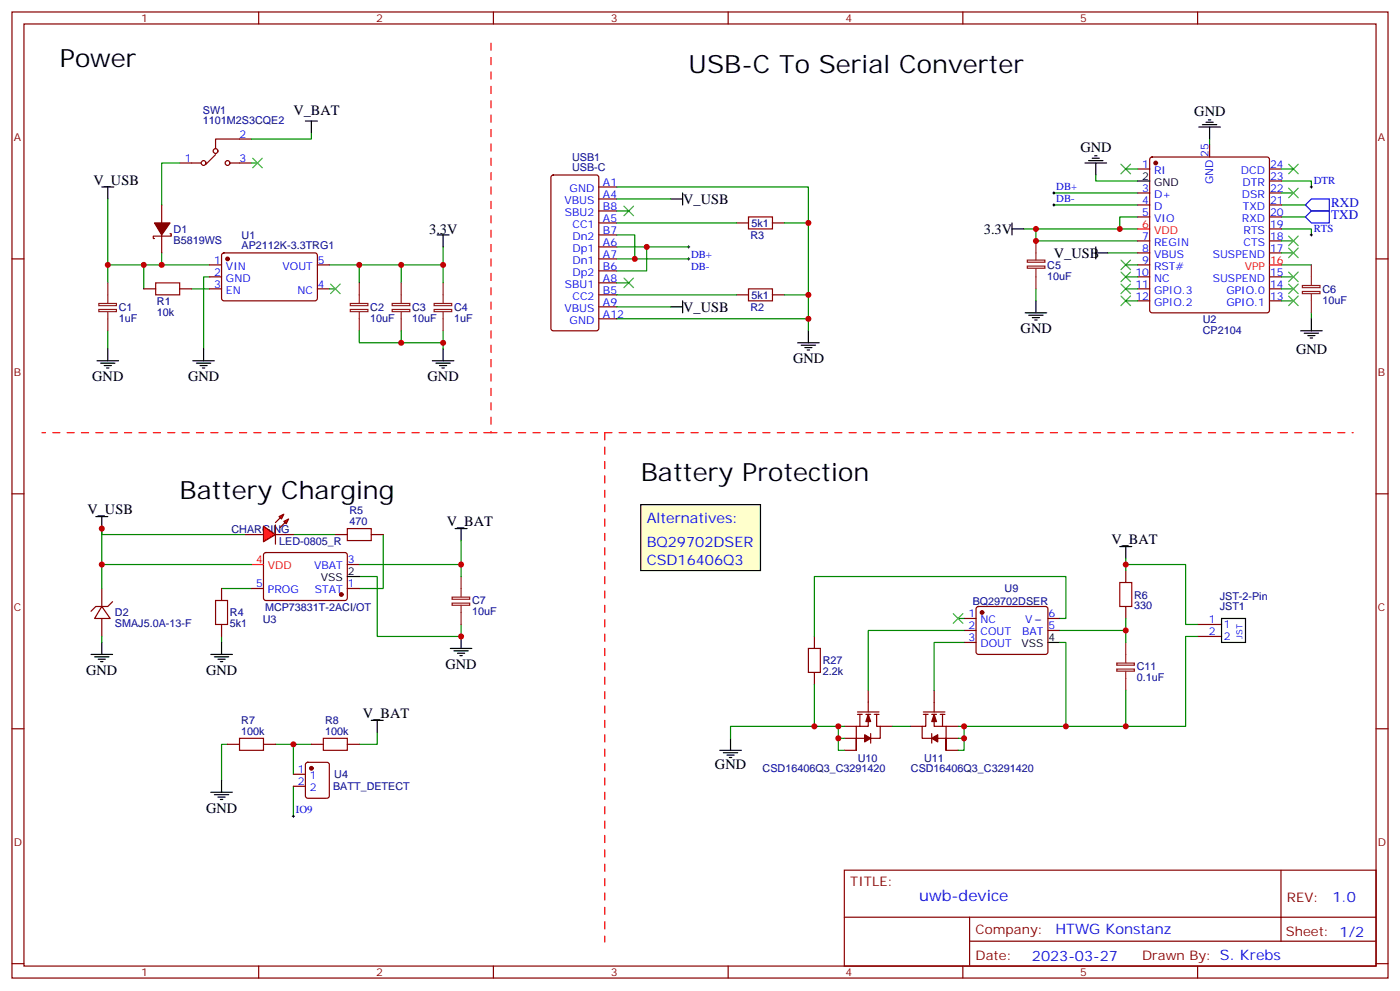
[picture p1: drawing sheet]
<svg xmlns="http://www.w3.org/2000/svg" width="412mm" height="292mm" viewBox="0 0 412 292" stroke-linecap="round" stroke-linejoin="round" font-family="sans-serif">
<g fill="none" stroke="#870000" stroke-width=".35">
<path d="M3.5 3.5h405.4v284.4h-405.4zM7.1 7.1h398.2v277.2h-398.2zM76.2 3.5v3.6M145.3 3.5v3.6M214.5 3.5v3.6M283.6 3.5v3.6M352.8 3.5v3.6M3.5 76.2h3.6M47.6 60.3v5.3M47.6 69.1v5.3M50.1 68.8h.3v.7h-5.2v.7h.3M61.7 78h3.6"/>
<path d="M65.5 74.6l.5-.2 27.1 .1 .4 .6-.1 13-.6 .4h-27.1l-.4-.7v-12.7zM93.5 78h3.5M405.3 76.2h3.6M42.3 85h3.6M52.9 85h3.5M61.7 85h3.6M61.7 81.5h3.6M93.5 85h3.5M3.5 145.3h3.6M98.8 157.3h3.5M109.4 157.3h3.5M405.3 145.3h3.6"/>
<path d="M65.3 173.2v3.5M65.3 183.8v3.5M352.8 183.8h7M352.8 187.3h7M3.5 214.5h3.6M67 219.1h3.6M77.6 219.1h3.5M91.7 219.1h3.5M102.3 219.1h3.5M405.3 214.5h3.6M86.4 227.9h3.6M86.4 231.4h3.6"/>
<path d="M90.2 224.6l.5-.2h5.6l.7 .4v9.4l-.4 .7h-5.9l-.7-.4v-9.4zM248.7 256.1h156.6v28.2h-156.6zM377.3 256.1v20.9M248.7 270h156.5M285.6 277h119.6M285.6 270v14.1M3.5 283.6h3.6M76.2 284.3v3.6M145.3 284.3v3.6M214.5 284.3v3.6M283.6 284.3v3.6M352.8 284.3v3.6"/>
<path d="M405.3 283.6h3.6"/>
</g>
<g fill="none" stroke="#008700" stroke-width=".35">
<path d="M31.7 58.6v19.4h30M310.4 56.8h24.7M31.7 78v5.3M42.3 78v7M47.6 74.4v3.6M97 78h8.8v5.3M105.8 78h12.4v5.3M130.5 72.7v5.3h-12.3M310.4 60.3h24.7M31.7 97.4v5.3M56.4 85h5.3M61.7 81.5h-1.7v21.2"/>
<path d="M130.5 97.4v5.3M30 155.6v1.7h42.3M86.4 157.3h12.4M112.9 157.3v15.9h-7.1M65.3 173.2h8.8M105.8 169.7h5.3v17.6h24.7v-3.5M65.3 187.3v1.8M67 219.1h-1.7v10.6M81.1 219.1h10.6M86.4 219.1v8.8M111.1 215.5v3.6h-5.3M86.4 231.4v8.8"/>
</g>
<path d="M310.1 56.8h.7M310.4 56.4v.7M310.4 60v.7M310.1 60.3h.7M86.4 239.9v.7M86.1 240.2h.7" fill="none" stroke="#000" stroke-width=".29"/>
<g fill="none" stroke="#000" stroke-width=".35">
<path d="M90 35.6h3.5M91.7 35.6v3.6M30 55h3.5M31.7 55v3.6M128.8 69.1h3.5M130.5 69.1v3.6M28.6 106.2h6.3M29.6 106.9h4.3M30.7 107.6h2.1M31.4 108.3h.7M31.7 102.7v3.5M56.8 106.2h6.3"/>
<path d="M57.9 106.9h4.2M58.9 107.6h2.1M59.6 108.3h.7M60 102.7v3.5M127.4 106.2h6.3M128.4 106.9h4.2M129.5 107.6h2.1M130.2 108.3h.7M130.5 102.7v3.5M134.1 155.6h3.5M135.8 155.6v3.5M62.1 192.6h6.3"/>
<path d="M63.1 193.3h4.3M64.2 194h2.1M64.9 194.7h.7M65.3 189.1v3.5M132.6 190.9h6.4M133.7 191.6h4.2M134.8 192.3h2.1M135.5 193h.7M135.8 187.3v3.6M359.8 182h7.1v7.1h-7.1zM109.4 212h3.5M111.1 212v3.5"/>
<path d="M62.1 233.2h6.3M63.1 233.9h4.3M64.2 234.6h2.1M64.9 235.3h.7M65.3 229.7v3.5"/>
</g>
<g fill="none" stroke="#8c2424" stroke-width=".35">
<path d="M29.1 89.3h5.2v.7h-5.2zM29.1 91.1h5.2v.6h-5.2zM31.7 83.3v6M31.7 91.7v5.7M103.2 89.3h5.2v.7h-5.2zM103.2 91.1h5.2v.6h-5.2zM105.8 83.3v6M105.8 91.7v5.7M115.5 89.3h5.2v.7h-5.2zM115.5 91.1h5.2v.6h-5.2zM118.2 83.3v6M118.2 91.7v5.7"/>
<path d="M127.9 89.3h5.2v.7h-5.2zM127.9 91.1h5.2v.6h-5.2zM130.5 83.3v6M130.5 91.7v5.7M133.2 175.8h5.2v.6h-5.2zM133.2 177.5h5.2v.7h-5.2zM135.8 169.7v6M135.8 178.2v5.6"/>
</g>
<g fill="#870000" stroke="#870000" stroke-width=".35">
<path d="M45.5 65.6h4.6l-2.5 3.5z"/>
<circle cx="67" cy="76.2" r=".53"/>
<circle cx="91.7" cy="226.1" r=".53"/>
</g>
<path d="M45.9 83.3h7v3.5h-7zM102.3 155.6h7.1v3.5h-7.1zM63.5 176.7h3.5v7.1h-3.5zM70.6 217.3h7v3.5h-7zM95.2 217.3h7.1v3.5h-7.1z" fill="none" stroke="#a10000" stroke-width=".35"/>
<g fill="#f00" stroke="#870000" stroke-width=".35">
<path d="M77.6 154.9l3.5 2.4-3.5 2.2z"/>
<path d="M81.1 154.5v5.7z"/>
</g>
<g fill="#870000" stroke="#870000" stroke-width=".35">
<path d="M82.5 152.4l-1.4 1.4z"/>
<path d="M82.5 155.2l1.5-1.4z"/>
</g>
<g fill="#f00" stroke="#870000" stroke-width=".35">
<path d="M82.2 152l1.4-.7-.7 1.5z"/>
<path d="M83.6 153.5l1.4-.7-.7 1.4z"/>
</g>
<g fill="none" stroke="#870000" stroke-width=".35">
<path d="M52.9 48h6.4M63.5 45.5l-2.8 2.8M67.7 48h6.4M74.1 40.9h-10.6v2.8M162.5 51.7l.5-.2h12.7l.6 .4 .1 44.8-.5 .6-12.9 .1-.7-.5v-44.7zM176.4 55h5.3M176.4 58.6h5.3M335.1 49.7h3.6M335.1 56.8h3.6M338.9 46.4l.5-.2h33.8l.5 .2 .2 .5v44.5l-.2 .5-.5 .2h-33.8l-.5-.3-.2-.4v-44.5zM356.3 42.7v3.5M373.9 49.7h3.6"/>
<path d="M373.9 56.8h3.6M373.9 53.3h3.6M176.4 65.6h5.3M176.4 72.7h5.3M176.4 76.2h5.3M176.4 62.1h5.3M176.4 69.1h5.3M176.4 79.7h5.3M217 65.6h3.5M227.5 65.6h3.6M335.1 60.3h3.6M335.1 63.9h3.6"/>
<path d="M335.1 70.9h3.6M335.1 74.4h3.6M335.1 78h3.6M373.9 60.3h3.6M373.9 63.9h3.6M373.9 70.9h3.6M373.9 74.4h3.6M373.9 67.4h3.6M176.4 86.8h5.3M176.4 83.3h5.3M176.4 90.3h5.3M176.4 93.8h5.3"/>
<path d="M217 86.8h3.5M227.5 86.8h3.6M335.1 81.5h3.6M335.1 85h3.6M335.1 88.5h3.6M373.9 81.5h3.6M373.9 85h3.6M373.9 88.5h3.6M72.3 157.3h5.3M81.1 157.3h5.3M30 178.5l2.5 3.5h-4.6zM30 173.2v5.3"/>
<path d="M33.2 177.1l-1.5 1.4h-3.5l-1.4 1.4M74.1 173.2h3.5M77.8 162.8l.5-.2 23.6 .1 .4 .6-.1 13-.6 .4h-23.6l-.4-.7v-12.7zM102.3 173.2h3.5M102.3 166.2h3.5M287.7 178.7l.5-.2 20 .1 .5 .6-.1 13-.6 .4h-20.1l-.4-.7v-12.7zM331.6 167.9v3.5M331.6 178.5v3.5M30 182v5.3M239.9 187.3v3.6M239.9 197.9v3.5M284 182h3.5"/>
<path d="M284 185.6h3.5M284 189.1h3.5M308.7 182h3.5M308.7 185.6h3.5M248.7 217.3h3.5M248.7 213.8h3.5M252.6 209.5h6.3M252.6 210.3h1.4M253.3 210.3v3.5M255.1 210.3h1.4M255.8 210.3v3.5h-3.6v7v-3.5h2.5M255.8 203.2v6.3"/>
<path d="M256.5 215.9v2.8M257.5 210.3h1.4M258.2 210.3v3.5h1.1v3.5h-2.8M259.3 213.8h3.5M268.1 213.8h3.5M272 209.5h6.3M272 210.3h1.4M272.7 210.3v3.5h-1.1v3.5h2.9M274.5 215.9v2.8M274.5 210.3h1.4M275.2 210.3v3.5h3.5v7v-3.5h-2.5M275.2 203.2v6.3"/>
<path d="M276.9 210.3h1.4M277.6 210.3v3.5M278.7 217.3h3.5M278.7 213.8h3.5M248.7 220.8h3.5M278.7 220.8h3.5"/>
<circle cx="60" cy="48" r=".71"/>
<circle cx="63.5" cy="44.4" r=".71"/>
<circle cx="67" cy="48" r=".71"/>
</g>
<g fill="#870000" stroke="#870000" stroke-width=".35">
<path d="M255.8 210.3l.7 2.1h-1.4z"/>
<path d="M254.7 216.3l1.8 1-1.8 1.1z"/>
<path d="M275.2 210.3l.7 2.1h-1.4z"/>
<path d="M274.5 217.3l1.7-1v2.1z"/>
<circle cx="100.5" cy="175" r=".53"/>
<circle cx="340.4" cy="48" r=".53"/>
<circle cx="289.3" cy="180.3" r=".53"/>
</g>
<g fill="none" stroke="#000" stroke-width=".35">
<path d="M353.1 37.4h6.4M354.2 36.7h4.2M355.2 36h2.2M356 35.3h.7M356.3 37.4v3.5M197.6 58.6h3.5M201.1 56.8v3.5M319.6 48h6.4M320.7 47.3h4.2M321.7 46.6h2.1M322.4 45.9h.7M322.8 48v3.5"/>
<path d="M335.1 53.3h3.6M298.1 67.4h3.5M298.1 65.6v3.5M322.8 74.4h3.5M322.8 72.7v3.5M197.6 90.3h3.5M201.1 88.5v3.6M238.1 97.4v3.5M302 92.1h6.3M303 92.8h4.3M304.1 93.5h2.1M304.8 94.2h.7"/>
<path d="M305.2 88.5v3.6M383.1 97.4h6.4M384.2 98.1h4.2M385.2 98.8h2.1M385.9 99.5h.7M386.3 93.8v3.6M234.9 100.9h6.4M236 101.6h4.2M237.1 102.3h2.1M237.8 103h.7M28.2 152h3.5M30 152v3.6"/>
<path d="M102.3 169.7h3.5M329.8 160.9h3.6M331.6 160.9v3.5M26.8 192.6h6.4M27.9 193.3h4.2M28.9 194h2.1M29.6 194.7h.7M30 189.1v3.5M308.7 189.1h3.5M215.2 217.3v3.5M212 220.8h6.4M213.1 221.5h4.2"/>
<path d="M214.1 222.2h2.2M214.8 223h.7"/>
</g>
<path d="M335.1 67.4h3.6M373.9 78h3.6M74.1 166.2h3.5" fill="none" stroke="#f00" stroke-width=".35"/>
<path d="M144.6 12.7v114.7h254M144.6 127.4h-132.3M178.2 127.4v149.9" fill="none" stroke="#f00" stroke-width=".35" stroke-dasharray="2.1 2.1"/>
<g fill="none" stroke="#008700" stroke-width=".35">
<path d="M91.7 39.2v1.7h-17.6M52.9 48h-5.3v12.3M74.1 48h1.7M181.7 55h56.4v42.4M181.7 58.6h15.9M322.8 51.5v1.8h12.3M331.6 49.7h3.5M356.3 40.9v1.8M377.5 53.3h8.8v1.7M377.5 49.7h3.5M377.5 56.8h3.5M130.5 78v5.3"/>
<path d="M181.7 69.1h5.3v7.1M181.7 72.7h21.1M181.7 76.2h21.1M181.7 65.6h35.3M181.7 62.1h3.5M190.5 72.7v7h-8.8M231.1 65.6h7M301.6 67.4h3.6M326.3 74.4h8.8M331.6 78h3.5M335.1 63.9h-5.3v3.5M335.1 67.4h-29.9v3.5h29.9"/>
<path d="M377.5 67.4h8.8v1.7M377.5 63.9h7M377.5 60.3h7M377.5 78h8.8M377.5 74.4h3.5M377.5 70.9h3.5M97 85h1.8M105.8 97.4v3.5h12.4M118.2 97.4v3.5h12.3M181.7 86.8h35.3M181.7 90.3h15.9M181.7 93.8h56.4"/>
<path d="M181.7 83.3h3.5M231.1 86.8h7M305.2 85v3.5M331.6 85h3.5M331.6 81.5h3.5M331.6 88.5h3.5M377.5 85h3.5M377.5 81.5h3.5M377.5 88.5h3.5M386.3 92.1v1.7M30 155.6v10.6h44.1M135.8 159.1v7.1h-30"/>
<path d="M30 166.2v7M135.8 166.2v3.5M331.6 166.2h17.6v17.6h3.6M331.6 164.4v3.5M30 187.3v1.8M282.2 182h1.8M284 189.1h-8.8v14.1M284 185.6h-28.2v17.6M312.2 182h1.8v-12.3h-74.1v17.6M312.2 189.1h1.8v24.7M331.6 182v3.6h-19.4M331.6 185.6v3.5"/>
<path d="M352.8 187.3h-3.6v26.5h-17.6v-10.6M239.9 201.4v12.4h8.8M239.9 213.8h-24.7v3.5M246.9 213.8v7h1.8M246.9 217.3h1.8M262.8 213.8h5.3M282.2 213.8h49.4M282.2 217.3h1.8M284 213.8v7h-1.8"/>
</g>
<path d="M384.5 60.3l1.8-1.7h5.3v3.5h-5.3zM384.5 63.9l1.8-1.8h5.3v3.5h-5.3z" fill="none" stroke="#00f" stroke-width=".35"/>
<path d="M302.6 78.3h5.2v.7h-5.2zM302.6 76.6h5.2v.6h-5.2zM305.2 70.9v5.7M305.2 79v6M386.3 78v6M383.6 84h5.2v.7h-5.2zM383.6 85.8h5.2v.6h-5.2zM386.3 86.4v5.7M329 195.2h5.2v.6h-5.2zM329 196.9h5.2v.7h-5.2zM331.6 189.1v6M331.6 197.6v5.6" fill="none" stroke="#8c2424" stroke-width=".35"/>
<path d="M385.9 55h.7M386.3 54.7v.7M202.5 72.7h.7M202.5 76.2h.7M202.8 72.3v.7M202.8 75.8v.8M385.9 69.1h.7M386.3 68.8v.7" fill="none" stroke="#000" stroke-width=".29"/>
<path d="M220.5 63.9h7v3.5h-7zM220.5 85h7v3.5h-7zM329.8 171.4h3.6v7.1h-3.6zM238.1 190.9h3.6v7h-3.6z" fill="none" stroke="#a10000" stroke-width=".35"/>
<g fill="none" stroke="#3c3" stroke-width=".35">
<path d="M74.4 46.6l2.9 2.8M77.3 46.6l-2.9 2.8M330.2 48.3l2.8 2.9M333 48.3l-2.8 2.9M379.6 48.3l2.8 2.9M379.6 55.4l2.8 2.8M382.4 48.3l-2.8 2.9M382.4 55.4l-2.8 2.8M183.8 60.7l2.8 2.8M186.6 60.7l-2.8 2.8M330.2 76.6l2.8 2.8M333 76.6l-2.8 2.8"/>
<path d="M379.6 69.5l2.8 2.8M379.6 73l2.8 2.8M382.4 69.5l-2.8 2.8M382.4 73l-2.8 2.8M97.4 83.6l2.8 2.8M100.2 83.6l-2.8 2.8M183.8 81.8l2.8 2.9M186.6 81.8l-2.8 2.9M330.2 80.1l2.8 2.8M330.2 83.6l2.8 2.8M330.2 87.1l2.8 2.9M333 80.1l-2.8 2.8"/>
<path d="M333 83.6l-2.8 2.8M333 87.1l-2.8 2.9M379.6 80.1l2.8 2.8M379.6 83.6l2.8 2.8M379.6 87.1l2.8 2.9M382.4 80.1l-2.8 2.8M382.4 83.6l-2.8 2.8M382.4 87.1l-2.8 2.9M280.8 180.6l2.8 2.8M283.6 180.6l-2.8 2.8"/>
</g>
<path d="M188.7 148.5h35.3v19.4h-35.3z" fill="#ffc" stroke="#000" stroke-width=".35"/>
<g fill="#c00">
<circle cx="31.8" cy="78" r=".88"/>
<circle cx="42.3" cy="78" r=".88"/>
<circle cx="47.6" cy="78" r=".88"/>
<circle cx="118.2" cy="78" r=".88"/>
<circle cx="105.8" cy="78" r=".88"/>
<circle cx="86.4" cy="219.1" r=".88"/>
<circle cx="305.2" cy="67.4" r=".88"/>
<circle cx="329.8" cy="67.4" r=".88"/>
<circle cx="305.2" cy="70.9" r=".88"/>
<circle cx="30" cy="155.6" r=".88"/>
<circle cx="30" cy="166.2" r=".88"/>
<circle cx="135.8" cy="166.2" r=".88"/>
<circle cx="135.8" cy="187.3" r=".88"/>
<circle cx="246.9" cy="213.8" r=".88"/>
<circle cx="246.9" cy="217.3" r=".88"/>
<circle cx="331.6" cy="185.6" r=".88"/>
<circle cx="284" cy="217.3" r=".88"/>
<circle cx="331.6" cy="166.2" r=".88"/>
<circle cx="130.5" cy="78" r=".88"/>
<circle cx="130.5" cy="100.9" r=".88"/>
<circle cx="118.2" cy="100.9" r=".88"/>
<circle cx="239.9" cy="213.8" r=".88"/>
<circle cx="331.6" cy="213.8" r=".88"/>
<circle cx="284" cy="213.8" r=".88"/>
<circle cx="314" cy="213.8" r=".88"/>
<circle cx="190.5" cy="72.7" r=".88"/>
<circle cx="187" cy="76.2" r=".88"/>
<circle cx="238.1" cy="65.6" r=".88"/>
<circle cx="238.1" cy="86.8" r=".88"/>
<circle cx="238.1" cy="93.8" r=".88"/>
</g>
<g font-size="7.4">
<text x="17.6" y="19.8">Power</text>
<text x="202.8" y="21.5">USB-C To Serial Converter</text>
<text x="188.7" y="141.5">Battery Protection</text>
<text x="52.9" y="146.8">Battery Charging</text>
</g>
<text font-size="4.6" fill="#00f" x="270.8" y="265.1">uwb-device</text>
<g font-size="4.2">
<text x="86.4" y="33.9">V_BAT</text>
<text x="351.8" y="34.2">GND</text>
<text x="318.3" y="44.8">GND</text>
<text x="27.5" y="54.3">V_USB</text>
<text x="201.3" y="60">V_USB</text>
<text x="126.4" y="68.8">3.3V</text>
<text x="289.8" y="68.8">3.3V</text>
<text x="310.4" y="75.8">V_USB</text>
<text x="201.3" y="91.8">V_USB</text>
<text x="300.7" y="98.1">GND</text>
<text x="233.6" y="107">GND</text>
<text x="381.8" y="104.1">GND</text>
<text x="27.2" y="112.3">GND</text>
<text x="55.4" y="112.3">GND</text>
<text x="126" y="112.3">GND</text>
<text x="25.8" y="151.3">V_USB</text>
<text x="131.6" y="154.9">V_BAT</text>
<text x="327.4" y="160.2">V_BAT</text>
<text x="131.3" y="196.9">GND</text>
<text x="25.4" y="198.7">GND</text>
<text x="60.7" y="198.7">GND</text>
<text x="106.9" y="211.3">V_BAT</text>
<text x="210.6" y="226.5">GND</text>
<text x="60.7" y="239.3">GND</text>
</g>
<g font-size="4.2" fill="#00f">
<text x="190.5" y="153.8">Alternatives:</text>
<text x="190.5" y="160.9">BQ29702DSER</text>
<text x="190.5" y="166.2">CSD16406Q3</text>
<text x="392.5" y="265.4">1.0</text>
<text x="310.9" y="274.9">HTWG Konstanz</text>
<text x="304" y="282.7">2023-03-27</text>
</g>
<g font-size="3.9" fill="#00f">
<text x="392.1" y="61">RXD</text>
<text x="392.1" y="64.6">TXD</text>
</g>
<g font-size="3.9" fill="#800">
<text x="250.5" y="260.7">TITLE:</text>
<text x="379.1" y="265.4">REV:</text>
<text x="287.4" y="274.9">Company:</text>
<text x="378.7" y="275.5">Sheet: 1/2</text>
<text x="287.4" y="282.6">Date:</text>
<text x="336.4" y="282.7">Drawn By: S. Krebs</text>
</g>
<g font-size="3.2" fill="#800">
<text x="41.6" y="6.5">1</text>
<text x="110.8" y="6.5">2</text>
<text x="179.9" y="6.5">3</text>
<text x="249.1" y="6.5">4</text>
<text x="318.2" y="6.5">5</text>
<text x="4.1" y="41.6">A</text>
<text x="405.9" y="41.6">A</text>
<text x="4.1" y="110.8">B</text>
<text x="405.9" y="110.8">B</text>
<text x="4.1" y="179.9">C</text>
<text x="405.9" y="179.9">C</text>
<text x="4.1" y="249.1">D</text>
<text x="405.9" y="249.1">D</text>
<text x="41.6" y="287.3">1</text>
<text x="110.8" y="287.3">2</text>
<text x="179.9" y="287.3">3</text>
<text x="249.1" y="287.3">4</text>
<text x="318.2" y="287.3">5</text>
</g>
<g font-size="3.2" fill="#000080">
<text x="59.8" y="33.5">SW1</text>
<text x="59.8" y="36.6">1101M2S3CQE2</text>
<text x="168.5" y="47.3">USB1</text>
<text x="168.5" y="50.4">USB-C</text>
<text x="51.2" y="71.7">B5819WS</text>
<text x="51.2" y="68.5">D1</text>
<text x="71.2" y="70.2">U1</text>
<text x="221.1" y="70.3">R3</text>
<text x="221.4" y="66.8">5k1</text>
<text x="71.2" y="73.4">AP2112K-3.3TRG1</text>
<text x="308.5" y="82.3">10uF</text>
<text x="308.5" y="79.1">C5</text>
<text x="46.2" y="89.7">R1</text>
<text x="221.4" y="87.9">5k1</text>
<text x="389.5" y="89.3">10uF</text>
<text x="389.5" y="86.2">C6</text>
<text x="35" y="94.6">1uF</text>
<text x="35" y="91.5">C1</text>
<text x="46.2" y="92.9">10k</text>
<text x="109.1" y="94.6">10uF</text>
<text x="109.1" y="91.5">C2</text>
<text x="121.4" y="94.6">10uF</text>
<text x="121.4" y="91.5">C3</text>
<text x="133.8" y="94.6">1uF</text>
<text x="133.8" y="91.5">C4</text>
<text x="221.1" y="91.4">R2</text>
<text x="354.3" y="95.1">U2</text>
<text x="354.3" y="98.3">CP2104</text>
<text x="103" y="154.5">470</text>
<text x="103" y="151.4">R5</text>
<text x="68.2" y="156.7">CHARGING</text>
<text x="82.3" y="160.3">LED-0805_R</text>
<text x="78.1" y="179.8">MCP73831T-2ACI/OT</text>
<text x="139.1" y="177.9">C7</text>
<text x="286.5" y="177.9">BQ29702DSER</text>
<text x="295.9" y="174.3">U9</text>
<text x="334.1" y="179.3">330</text>
<text x="334.1" y="176.2">R6</text>
<text x="359.3" y="176.5">JST-2-Pin</text>
<text x="359.3" y="179.7">JST1</text>
<text x="33.9" y="184.6">SMAJ5.0A-13-F</text>
<text x="33.9" y="181.4">D2</text>
<text x="67.7" y="184.6">5k1</text>
<text x="67.7" y="181.4">R4</text>
<text x="77.4" y="183.3">U3</text>
<text x="139.1" y="181">10uF</text>
<text x="242.4" y="195.6">R27</text>
<text x="334.9" y="197.3">C11</text>
<text x="242.4" y="198.7">2.2k</text>
<text x="334.9" y="200.5">0.1uF</text>
<text x="71.1" y="213.1">R7</text>
<text x="95.8" y="213.1">R8</text>
<text x="71.1" y="216.3">100k</text>
<text x="95.8" y="216.3">100k</text>
<text x="224.6" y="227.2">CSD16406Q3_C3291420</text>
<text x="252.7" y="224.4">U10</text>
<text x="268.3" y="227.2">CSD16406Q3_C3291420</text>
<text x="272.2" y="224.4">U11</text>
<text x="98.1" y="232.6">BATT_DETECT</text>
<text x="98.5" y="229.1">U4</text>
</g>
<g font-size="3.2" fill="#00f">
<text x="70.6" y="40.6">2</text>
<text x="54.4" y="47.6">1</text>
<text x="70.6" y="47.6">3</text>
<text x="356" y="46.2" transform="rotate(-90 356 46.2)">25</text>
<text x="336.5" y="49.4">1</text>
<text x="340" y="51.2">RI</text>
<text x="365.5" y="51.2">DCD</text>
<text x="374.1" y="52.9">23</text>
<text x="374.1" y="49.4">24</text>
<text x="166.3" y="60">VBUS</text>
<text x="167.8" y="56.4">GND</text>
<text x="177.6" y="54.7">A1</text>
<text x="177.6" y="58.2">A4</text>
<text x="311.1" y="59.4">DB-</text>
<text x="311.1" y="55.9">DB+</text>
<text x="336.5" y="56.4">3</text>
<text x="336.5" y="60">4</text>
<text x="340" y="58.2">D+</text>
<text x="357.4" y="54.2" transform="rotate(-90 357.4 54.2)">GND</text>
<text x="365.8" y="58.2">DSR</text>
<text x="366" y="54.7">DTR</text>
<text x="374.1" y="60">21</text>
<text x="374.1" y="56.4">22</text>
<text x="387" y="54.2">DTR</text>
<text x="166.4" y="63.5">SBU2</text>
<text x="177.6" y="65.3">A5</text>
<text x="177.6" y="61.7">B8</text>
<text x="336.5" y="63.5">5</text>
<text x="340" y="61.7">D</text>
<text x="340" y="65.3">VIO</text>
<text x="365.8" y="65.3">RXD</text>
<text x="366.1" y="61.7">TXD</text>
<text x="374.1" y="63.5">20</text>
<text x="168.6" y="70.6">Dn2</text>
<text x="168.6" y="67">CC1</text>
<text x="177.6" y="68.8">B7</text>
<text x="336.5" y="70.6">7</text>
<text x="366.3" y="68.8">RTS</text>
<text x="374.1" y="70.6">18</text>
<text x="374.1" y="67">19</text>
<text x="387" y="68.3">RTS</text>
<text x="63.1" y="77.6">1</text>
<text x="93.7" y="77.6">5</text>
<text x="168.6" y="77.6">Dn1</text>
<text x="168.6" y="74.1">Dp1</text>
<text x="177.6" y="72.3">A6</text>
<text x="177.6" y="75.8">A7</text>
<text x="203.6" y="75.8">DB+</text>
<text x="336.5" y="74.1">8</text>
<text x="336.5" y="77.6">9</text>
<text x="340" y="72.3">REGIN</text>
<text x="340" y="75.8">VBUS</text>
<text x="357.2" y="75.8">SUSPEND</text>
<text x="366.3" y="72.3">CTS</text>
<text x="374.1" y="74.1">17</text>
<text x="63.1" y="81.1">2</text>
<text x="66.6" y="79.4">VIN</text>
<text x="66.6" y="82.9">GND</text>
<text x="83.2" y="79.4">VOUT</text>
<text x="168.6" y="81.1">Dp2</text>
<text x="177.6" y="82.9">A8</text>
<text x="177.6" y="79.4">B6</text>
<text x="203.6" y="79.4">DB-</text>
<text x="334.5" y="81.1">10</text>
<text x="340" y="79.4">RST#</text>
<text x="340" y="82.9">NC</text>
<text x="357.2" y="82.9">SUSPEND</text>
<text x="374.1" y="81.1">15</text>
<text x="63.1" y="84.7">3</text>
<text x="66.6" y="86.4">EN</text>
<text x="87.6" y="86.4">NC</text>
<text x="93.7" y="84.7">4</text>
<text x="166.4" y="84.7">SBU1</text>
<text x="168.6" y="88.2">CC2</text>
<text x="177.6" y="90">A9</text>
<text x="177.6" y="86.4">B5</text>
<text x="334.5" y="84.7">11</text>
<text x="334.5" y="88.2">12</text>
<text x="340" y="86.4">GPIO.3</text>
<text x="340" y="90">GPIO.2</text>
<text x="361.3" y="90">GPIO.1</text>
<text x="361.3" y="86.4">GPIO.0</text>
<text x="374.1" y="88.2">13</text>
<text x="374.1" y="84.7">14</text>
<text x="166.3" y="91.7">VBUS</text>
<text x="167.8" y="95.2">GND</text>
<text x="177.6" y="93.5">A12</text>
<text x="92.5" y="167.6">VBAT</text>
<text x="102.5" y="165.8">3</text>
<text x="75.4" y="172.9">5</text>
<text x="102.5" y="172.9">1</text>
<text x="78.9" y="174.6">PROG</text>
<text x="92.8" y="174.6">STAT</text>
<text x="285.3" y="185.2">2</text>
<text x="285.3" y="181.7">1</text>
<text x="288.8" y="183.4">NC</text>
<text x="302" y="183.4">V</text>
<text x="308.9" y="181.7">6</text>
<text x="308.9" y="185.2">5</text>
<text x="356.1" y="183.4">1</text>
<text x="360.5" y="184.9">1</text>
<text x="285.3" y="188.7">3</text>
<text x="288.8" y="190.5">DOUT</text>
<text x="288.8" y="187">COUT</text>
<text x="301.1" y="187">BAT</text>
<text x="356.1" y="187">2</text>
<text x="360.5" y="188.4">2</text>
<text x="87.8" y="227.5">1</text>
<text x="87.8" y="231.1">2</text>
<text x="91.3" y="229.3">1</text>
<text x="91.3" y="232.8">2</text>
<text x="87.1" y="239.4">IO9</text>
</g>
<g font-size="3.2">
<text x="336.5" y="52.9">2</text>
<text x="340" y="54.7">GND</text>
<text x="94.5" y="171.1">VSS</text>
<text x="102.5" y="169.3">2</text>
<text x="300.9" y="190.5">VSS</text>
<text x="308.9" y="188.7">4</text>
</g>
<g font-size="3.2" fill="#f00">
<text x="336.5" y="67">6</text>
<text x="340" y="68.8">VDD</text>
<text x="374.1" y="77.6">16</text>
<text x="366.6" y="79.4">VPP</text>
<text x="75.4" y="165.8">4</text>
<text x="78.9" y="167.6">VDD</text>
</g>
<text font-size="2.5" fill="#00f" x="366" y="188" transform="rotate(-90 366 188)">JST</text>
</svg>
